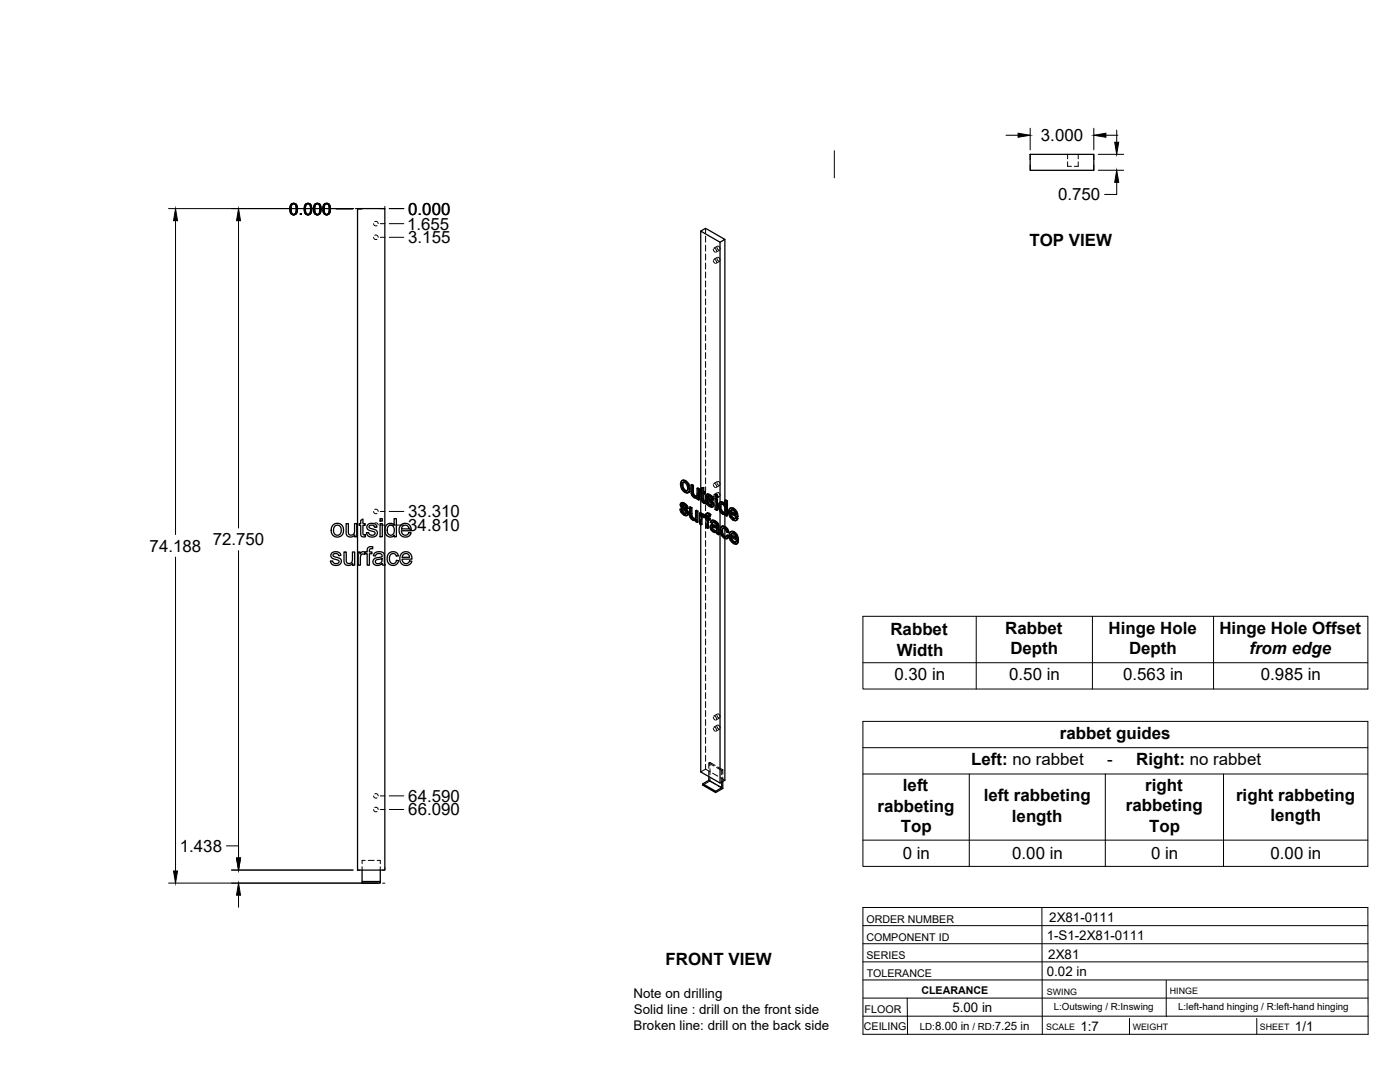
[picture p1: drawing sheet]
<svg xmlns="http://www.w3.org/2000/svg" width="559mm" height="432mm" viewBox="0 0 559 432" stroke-linecap="round" stroke-linejoin="round" font-family="sans-serif">
<!-- layer: Visible -->
<g fill="none" stroke="#000" stroke-width=".51">
<path d="M411.2 61.6h25.4v6.4h-25.4zM279.7 92.2l1.9-1.1 7.7 4.4-1.9 1.2M289.3 95.5v105.5M272.2 191.8l.6-.2 .9 .2zM272.2 191.8l-.5 .6-.1 .9 .5 1.9 1.5 1.4 .8 .1 .5-.3M272.3 193.6l.3 1.4M272.6 195l.3-.1 .8 .8-.3 .2zM272.8 192.5l-.2 .9M272.9 194.9l-.3-1.5-.3 .1 .2-.8 .5-.2 .9 .6 .5 1.4-.2 1.4h-.8M273.4 192l1 1a1.88 1.88 0 0 1 1 2M273.7 195.7l.5 .2M273.7 191.8l1.2 1.3"/>
<path d="M274.6 193.3l.5 1.9 .3-.2-.2 1.2M275.1 195.2l-.2 1.2 .3-.2-.6 .5M275.8 193.5l.7 .4 .3-.2v3.2M276.5 193.9v3.1l.3-.1 .3 .6M276.5 197.1l.3 .6 .3-.2 .5 .4M276.8 197.7l.4 .4h.9l-.3 .1M276.8 193.7l-.7-.4-.3 .2v2.9l.3 1.1 .8 1a.97 .97 0 0 0 1.4 .1v.6l.5 .4M277.2 198.1l.6 .1M278.2 194.9l.6 .4 .4-.2v4.3l-.4 .2v-4.3M278.3 198.6l-.3 .2M279.2 195.1l-.7-.4-.3 .2v2.6l-.4 .7M279.7 195.5v-103.3l7.7 4.5v103.8"/>
<path d="M279.7 196.3v8.3M280 195.5l-.5 .1v.6l.5 .3v3.3l.9 1h.7l-.1-.7h-.6M280 194.8l.9-.2v1.5M280.6 194.8v1.5l.3-.2 .6 .3M280.6 196.3l.6 .3 .3-.2v.6l-.3 .2v-.6M280.6 199.7l.7 .2M280.7 200l.8 .1M280.9 194.6l-.9 .2v1.1l-.5-.3M280.9 197v2.6M281.2 197.2l-.6-.4v2.8l.5 .2M281.6 199.8l.6 .3M282.1 197.3l.7-.1 .6 .2"/>
<path d="M282.3 198.3l.1 .3 .3-.2 .2 .3M282.4 198.6l.2 .3 .3-.2 1.5 1.4M282.4 197.1l-.4 .3M282.5 197.4h.9l.7 .6M282.5 199.9l-.9-.1 .7 1.6 1.3 .9 .9-.1M282.6 198v.1M282.6 198.9l1.4 1.4 .4-.2 .4 .6M282.7 198.4l-.4-.3 1 .3 .6 1 .6 .2M282.8 197.2l-.9 .3-.2 .9 .3 .7 2 1.9-.2 .7M283.1 197.6l.7 .6 .3-.2 .5 .6M283.8 198.2l.5 .6 .3-.2 .2 .9-.3 .1-.2-.8M285.4 199l.3-.1 .7 .3-.4 .2z"/>
<path d="M285.4 197.4l.3-.2 .7 .4-.4 .2zM285.4 199v4.3l.6 .4M285.4 197.4v.8l.6 .4M286.4 199.2v4.3l-.4 .2v-4.3M286.4 197.6v.8l-.4 .2v-.8M289.4 199.7l.6 .3 .3-.1v5.9l-.3 .2v-6M290.3 199.9l-.6-.4-.3 .2v2.1l-.4-.7M133 209.4l1-.5h.9l1.5 .7 .6 1v2.1l-1.1 1.3-1.7 .3-1.4-.8-.6-1.6a2.79 2.79 0 0 1 .8-2.5zM133.5 210.1l1.2-.5 .6 .1 .6 .6 .3 1.8-.9 1.3-1 .2-.9-.7-.3-1.5zM138.2 209h.8l.1 3.7a1.31 1.31 0 0 0 1.7 .7 1.31 1.31 0 0 0 .7-1.6v-2.8h.9v5.2h-.8v-.8a1.86 1.86 0 0 1-2.2 .9 1.86 1.86 0 0 1-1.2-2.1zM144 207.7l.9-.6v1.9h.9v.7h-.9v3.3l.2 .4h.7l.1 .8h-1.3l-.6-.6v-3.9h-.7v-.7h.7zM146.7 209.5l1.7-.6a1.73 1.73 0 0 1 2 1.4l-.8 .1a1.17 1.17 0 0 0-1.1-.9 1.17 1.17 0 0 0-1.2 .9l.4 .4 2.1 .6a1.59 1.59 0 0 1 .7 2 1.59 1.59 0 0 1-2 .9l-1.5-.3-.7-1.4 .9-.1 .2 .6 .6 .5 1.4-.2a.82 .82 0 0 0 .2-1.1 .82 .82 0 0 0-1.1-.3l-1-.3a1.38 1.38 0 0 1-.8-2.2z"/>
<path d="M151.7 209h.9v5.2h-.9zM151.7 207h.9v1h-.9zM154.3 209.5l1.1-.6a1.86 1.86 0 0 1 1.9 .7v-2.6h.9v7.2h-.8v-.6a2.16 2.16 0 0 1-2.7 .4 2.16 2.16 0 0 1-1.1-2.4zM154.9 210.1l1.3-.5 1 1v2l-.7 .9h-1l-.8-.9-.1-1.5zM160 209.6l1-.7h1.5l1 .7 .5 1 .1 1.2h-3.9l.2 1 .9 .7a1.43 1.43 0 0 0 1.9-1l.9 .1-.4 .9-1 .7h-1.7l-1-.6-.7-1.7 .1-1.2zM160.7 210l.6-.4 1.1 .1 .6 .6 .2 .8h-2.9zM271.4 203.2l.6 .3M271.9 200.7l.7-.1 .6 .2M272 203.5l.4-.2 .2 .9-.3 .1zM272.1 201.7l.7 .4M272.2 202l.2 .3 .4-.2 1.5 1.4M272.2 200.6l-.4 .2"/>
<path d="M272.3 204.3l.7 .6h.8M272.3 200.8h.9l.8 .6M272.4 203.3l-1-.1 .8 1.8 1.2 .7 .9-.1M272.4 202.3l1.5 1.4 .4-.2 .4 .7M272.5 201.4l-.1 .1M272.5 201.8l-.3-.3 1 .3 .5 1 .7 .3M272.6 204.2l.7 .6M272.6 200.6l-.9 .3-.2 .8 .4 .9 1.9 1.8-.2 .7M272.9 201l.7 .6 .4-.2 .5 .7M273 204.9l.6 .2M273.6 201.6l.5 .6 .4-.1 .2 .8-.3 .2-.3-.9M273.7 205.1h-.1"/>
<path d="M273.9 203.7l.4 .6 .4-.1 .1 .7M274.3 204.3l.2 .7 .3-.1-.2 .5M274.5 205l-.2 .6 .3-.2-.4 .4M275.2 202.4l.7 .4 .3-.2v3.2M275.9 202.8v3.1l.3-.1 .3 .6M275.9 206l.3 .6 .3-.2 .4 .4M276.2 206.6l.4 .4h.9M276.2 202.6l-.7-.4-.3 .2v3l.3 1.2 .8 .8a.97 .97 0 0 0 1.4 .1M276.6 207l.6 .2M277.5 207l-.3 .2M277.6 203.8l.7 .4 .3-.2v4.3l-.3 .2v-4.3M277.7 207.5v.7l.6 .3"/>
<path d="M277.7 207.5l-.2 .2M278.6 204l-.7-.4-.3 .2v2.7l-.4 .7M279.2 204.7l.6 .4 .3-.2v.5l.4-.2M279.8 205.1v.6l.7-.5 .4 .1M280 206.4l.2 2.8-.3 .2v-2.2M280.1 204.9l-.6-.3-.3 .1v4.3l.7 .4M280.2 205.3h.7l.6 .4M280.3 206.1v.1M280.6 205.4l.6 .5M281 206.6l-.8-.5-.2 .3 .3-.2-.1 .8M281.2 206.4l.6 .4v3.7l.6 .4M281.2 206.4v-.3l-.2 .5"/>
<path d="M281.2 200.3l.1 .7M281.2 206.5l-.2 .1M282.2 204.9h.9l.6 .4M282.2 200.1l.3-.2 .3 .8-.3 .2zM282.4 206.6l.7 .4 .3-.2v.6l-.3 .1v-.5M282.5 204.7l-.5 .2M282.5 200.9l.7 .6h.8M282.7 207.3v3.4l-.3 .2v-3.8l.7 .4M282.7 205.7v.7M282.8 205.1l.6 .4 .3-.2-.4 .8 .1-.6M282.8 200.7l.7 .7M283.1 204.9l-.6-.2-.5 .2-.2 1.3-.6-.3 .6-.1"/>
<path d="M283.2 201.5l.6 .2M283.3 206.1a.45 .45 0 0 0-.5-.5 .45 .45 0 0 0-.4 .6v.4l.3-.2 .7 .4M283.9 209.6l.7-.2 1.4 .5M283.9 201.7h-.1M284.1 210.7l.2 .6 .3-.2 .6 .5M284.1 200.3l.4 .6 .3-.2 .2 .8M284.2 210.4l-.1 .3 .3-.2 .2 .6M284.2 209.4l-.5 .2M284.3 211.3l.5 .5h1h-1M284.3 210.3l-.1 .1M284.4 207.7l.8 .4 .3-.2 .8 .6M284.4 210.3l.6 .2a.79 .79 0 0 1 .9 .2 .79 .79 0 0 1 0 1l-.4 .3"/>
<path d="M284.4 210.3l-.2 .1M284.4 210.3v.2M284.5 200.9l.2 .7 .3-.1-.2 .5M284.5 208.4l-.4 .5 .2-.4 .5-.1 1.1 1a.43 .43 0 0 1 .1 .6 .43 .43 0 0 1-.7 0l-1-.4M284.6 209.4l-1 .3-.2 1 .7 1.1 1.1 .7a.62 .62 0 0 1 1 .5l.6 .4M284.7 201.6l-.2 .6 .3-.2-.5 .4M284.7 207.6l-.8 .2M285.2 208.1l.8 .5 .3-.1 .4 .5M285.5 207.9l-.8-.3-.9 .3-.3 .5 .6 .5M286 208.6l.4 .6 .3-.2 .2 .7M286.4 209.2l.2 .6 .3-.1 .1 2.9M286.6 209.8l.1 2.9 .3-.1 .1 .6-.3 .2-.1-.6"/>
<path d="M287.4 204.2v108.3l-7.7-4.4v-98.8M287.4 202.4l.3 1.4M287.5 200.4h1.2l.6 .6M287.7 201.3h.7l.7 .8 .3 1.1-.2 1.4M287.7 201.3l-.3 1.1 .4-.2 .3 1.4M287.7 203.8l.4-.2 .7 .8-.4 .2zM287.8 201.2l-.1 .1M287.8 200.3l-.5 .2M288 201.1l-.2 1.1M288.1 212v.1a1.2 1.2 0 0 0 .8 1.4l.5 .5M288.2 210.1l.9 .2 .3-.2 1 1M288.4 213.4l.7 .8h.8"/>
<path d="M288.4 200.6l.6 .5h.4M288.4 204.6h.8M288.5 209.9l-.6 .3M288.6 210.8l-.2 1M288.7 200.4l-.7-.2-.9 .5-.3 1 .1 1.1 1.1 2 .8 .5 .6-.2v.5l.6 .4M288.8 204.4l.4 .1M289.1 210.3l.8 .6a1.43 1.43 0 0 1 1 1.5l-.3 .1-.5-1.3M289.3 214.9v96.5l-1.9 1.1M289.3 202.6v1.7M289.3 205.2v4.9M289.3 211.1v2.9M289.4 210.1l-.9-.2-.7 .3-.3 .7v1.4l.9 2 1 .6 .7 .1"/>
<path d="M289.4 205.1l-.2 .2M290 213.7l.7 .4M290.6 212.5l-.6-.2-.7-1.3-.9-.2-.3 1.2 .3-.2 .3 1.4M290.7 214.1l.3-.1-.2 .5-.7 .5zM291 214l-.6-.5-.7 .8-.6-.1M291.3 202.9h1a1.84 1.84 0 0 1 1.8 1.2M291.5 212.3l.8-.1a1.99 1.99 0 0 1 2 1.3M291.5 204.3l2.1 1.2-.4-1.1-.9-.9-.6 .1-.2 .7 .3-.2 1.7 1M291.7 213.6l2.1 1.2-.5-1.3-.9-.6h-.4l-.3 .7 .3-.2 1.7 1M291.8 206.1l.8 .8h.8M291.8 205l.3 .9M292 203.5l-.2 .6"/>
<path d="M292 214.4l.3 .9M292 215.5l.8 .8h.8M292.2 212.9l-.2 .5M292.5 203l1 1a1.94 1.94 0 0 1 1.1 2.1M292.6 206.9l.6 .2M292.7 212.4l1.1 1a1.97 1.97 0 0 1 .9 2M292.8 216.3l.5 .2M292.9 202.8l-.9-.2-1 .7-.2 1 .2 1.4 .7 1.1 1.3 1h.7l.8-.9M293.1 212.2l-.9-.2-.9 .5-.3 1.5 .3 1.2 .7 1.1 1.2 .8 .6 .1 .9-.9M293.3 207l-.1 .1M293.5 216.4l-.2 .1M293.6 206.6l.6 .5"/>
<path d="M293.8 204.3l.4 1.9 .4-.1-.4 .1M293.8 216l.6 .5M293.9 213.7l.5 1.9 .3-.2-.3 .2M294.2 206.4l-2.8-1.6 .4 1.3 .3-.2 .8 .9M294.4 215.8l-2.8-1.6 .4 1.3 .3-.2 .8 .8M294.5 206.9l-.7 .8M294.5 206.9l-.6-.5-.7 .7M294.7 216.3l-.7 .8M294.7 216.3l-.6-.5-.8 .7M132.4 220.7l1.4-.5a1.81 1.81 0 0 1 2.3 1.4l-.9 .2a1.21 1.21 0 0 0-1.1-.9 1.21 1.21 0 0 0-1.2 .8l.3 .4 2.3 .7a1.6 1.6 0 0 1 .6 2 1.6 1.6 0 0 1-2 .9l-1.6-.5-.6-1.2 .9-.2 .3 .8 .6 .3 1.3-.2a.81 .81 0 0 0 .2-1.1 .81 .81 0 0 0-1-.3l-1.1-.3a1.37 1.37 0 0 1-.7-2.3zM137.3 220.3h.9v3.8a1.31 1.31 0 0 0 1.7 .7 1.31 1.31 0 0 0 .8-1.7v-2.8h.9v5.3h-.8v-.8a1.86 1.86 0 0 1-2.3 .8 1.86 1.86 0 0 1-1.2-2.1zM143 220.3h.7v.8a1.27 1.27 0 0 1 2.1-.7l.8-.1v-1.2a1.55 1.55 0 0 1 2.2-.9l-.1 .8a.81 .81 0 0 0-.9 0 .81 .81 0 0 0-.4 .8v.5h1.1v.7h-1.1v4.6h-.8v-4.6h-.8v-.4l-.3 .7-.9-.2-.6 .5-.2 4h-.8z"/>
<path d="M149.5 220.8l1.6-.6 1.2 .1 .8 .4 .6 4.9h-.9l-.2-.7-1.2 .7h-1.2l-.9-.4-.4-.7a1.74 1.74 0 0 1 2-2l.6-.1a.8 .8 0 0 0 1-.8 .8 .8 0 0 0-1.1-.7l-1 .2-.5 .8-.9-.1zM150.1 223.5l2.4-.6a1.59 1.59 0 0 1-.6 1.8 1.59 1.59 0 0 1-1.9-.1l-.2-.5zM153.6 225.3v-142.1h-10.9v264h10.9v-121.6M155.2 220.9l1-.6h1.5l.8 .4 .5 1-.8 .3a1.47 1.47 0 0 0-2-.9 1.47 1.47 0 0 0-.8 2l.5 1.4 .7 .4 1.1-.2 .5-1.1 .9 .1-.3 1-1 .8-1.3 .1-.8-.3-.8-.8-.4-1.1 .1-1.2zM160.3 220.9l1-.6h1.5l.9 .6 .6 1.1 .1 1.1h-3.9l.2 1 .8 .7a1.43 1.43 0 0 0 2-.9l.8 .3-.6 .9-.8 .5h-1.6l-1-.6-.5-.8-.2-1.2 .1-1.2zM161 221.3l.6-.3h1l.6 .5 .3 .9h-3zM282.9 309.9v1.5l-2.4 1.4v.5l5.1 3v-.5l-5.1-3M282.9 311.4l5.2 3-2.5 1.4M288.1 312.1v2.3M288.5 311.8v2.8l-2.9 1.7M144.5 347.2v5.2h7.3v-.6h-7.3M151.8 347.2v4.6"/>
</g>
<!-- layer: Hidden -->
<g fill="none" stroke="#000" stroke-width=".4">
<path d="M426.1 64.6v1.8h1.6M426.1 61.6v1.8M430.4 64.6v1.8h-1.6M430.4 61.6v1.8M149.1 94.7l.5 .8h.9M149.1 89.3l.5 .7h.9M149.6 93.9h.8l.5 .8M149.6 88.5l.8-.1 .5 .9M281.6 91.1v2M281.6 94.3v2.3M281.6 97.8v2.4M284.7 99.5l.3 .8 .5 .3"/>
<path d="M285.2 99l.5 .5 .3 .7M286.2 98.6l.2 .7 .6 .5M286.3 98.2l-1.4 .9M286.6 98.2l.7 .6 .1 .6M287.3 99.8l-1.5 .8M281.6 101.4v2.4M281.6 105v2.4M281.6 108.5v2.4M281.6 112.1v2.4M281.6 115.7v2.4M281.6 119.3v2.3M284.7 103.9l.3 .9 .5 .3"/>
<path d="M285.2 103.5l.5 .4 .3 .8M286.2 103.1l.2 .7 .6 .5M286.3 102.7l-1.4 .8M286.6 102.7l.7 .5 .1 .6M287.3 104.2l-1.5 .9M281.6 122.8v2.4M281.6 126.4v2.4M281.6 130v2.4M281.6 133.5v2.4M281.6 137.1v2.4M281.6 140.7v2.4M281.6 144.3v2.3"/>
<path d="M281.6 147.8v2.4M281.6 151.4v2.4M281.6 155v2.4M281.6 158.6v2.3M281.6 162.1v2.4M281.6 165.7v2.4M281.6 169.3v2.3M281.6 172.8v2.4M281.6 176.4v2.4M281.6 180v2.4M271.9 193.1l.5 1.9-.3 .2M272.4 195l1.3 1.3-.3 .2"/>
<path d="M272.5 191.6l-.9 1.7M272.8 192.5l-.2 .1M272.9 192.4h.8l-.3 .2M273.7 192.4l.8 .9-.3 .2M273.7 196.3l.9 .3-.3 .1M274.5 195.7l-.3 .2M274.5 193.3l.3 1.4-.4 .2M274.8 194.7l-.1 .7-.5 .5M274.9 196.5l-.3 .1M276.1 193.3l.1 3.4-.3 .2M276.2 196.7l.2 .7-.3 .1M276.4 197.4l.4 .6-.3 .1"/>
<path d="M276.8 198l.6 .5-.3 .1M277.4 198.5l.7 .2 .5-.3-.3 .2M278.1 198.1h.1M278.3 198l-.4 .2M278.4 198.6h-.1M278.4 197.8l-.3 .3M278.5 194.7v2.8l-.4 .5M278.6 198.4v.7l-.3 .1M278.6 199.1l.6 .3M279.7 195.5v.8M279.8 196l.5 .3-.3 .2M279.8 195.4v.6l-.3 .2"/>
<path d="M280 195.5l.3 .2M280.3 196.3l.1 3.3-.4 .2M280.3 194.6v1.1l-.3 .2M280.4 199.6l.2 .5-.3 .2M280.6 196.8l.3-.2v.4M280.9 196.6l.6 .4M281.6 183.6v2.3M281.6 187.1v2.4M281.6 190.7v2.4M281.6 194.3v2.4M281.6 197.8v2.4M281.9 199.7l.5 1.3-.3 .1"/>
<path d="M282 197.8l.2 .7-.4 .2M282.1 197.4l-.4 .6M282.2 198.5l.4 .6-.4 .2M282.3 197.2l-.5 .4M282.5 198l.3-.2-.2 .2M282.6 199.1l1.6 1.6-.4 .2M282.7 197.9l-.3 .1M282.8 197.8l.6 .2-.3 .2M283.4 198l.6 .5-.3 .2M284 198.5l.2 .7-.3 .2M284.2 199.2l.6 .3M284.7 193.4l.3 .8 .5 .4"/>
<path d="M284.7 197.8l.3 .8 .5 .4M285.2 192.9l.5 .5 .3 .7M285.2 197.4l.5 .4 .3 .8M285.7 197.2v.9l-.3 .1M285.7 198.9v1.5M285.7 198.1l.7 .3M286.2 192.6l.2 .6 .6 .5M286.2 197l.2 .7 .6 .5M286.3 192.1l-1.4 .9M286.3 196.6l-1.4 .8M286.6 192.1l.7 .6 .1 .6M286.6 196.6l.7 .5 .1 .6"/>
<path d="M287.3 193.7l-1.5 .8M287.3 198.2l-1.5 .8M289.7 199.5v2.1l-.3 .2M149.1 204.1l.5 .8h.9M149.1 209.6l.5 .8 .9-.1M149.6 203.3h.8l.5 .8M149.6 208.8l.8-.1 .5 .9M271.7 203.1l.5 1.3-.3 .2M271.8 201.3l.2 .6-.3 .2M271.9 200.8l-.4 .6M272 201.9l.4 .6-.3 .2M272.1 200.6l-.5 .4"/>
<path d="M272.2 204.4l1.1 1-.3 .1M272.3 201.4l.3-.2-.1 .2M272.4 202.5l1.6 1.6-.3 .2M272.6 201.3l-.4 .1M272.6 201.2l.6 .2-.3 .2M273.2 201.4l.6 .6-.3 .1M273.3 205.4l.8 .2-.3 .2M273.8 204.9h.2M273.8 202l.3 .6-.4 .2M274 204.1l.2 .5-.3 .1M274 204.9l-.3 .2 .3-.2M274.1 202.6l.6 .3"/>
<path d="M274.2 204.6l-.2 .3M274.5 205.6h-.4M275.5 202.2l.1 3.4-.3 .2M275.6 205.6l.2 .7-.3 .2M275.8 206.3l.4 .6-.3 .2M276.2 206.9l.6 .5-.3 .2M276.8 207.4l.7 .2 .5-.3-.2 .2M277.5 207h.1M277.7 206.9l-.4 .2M277.8 206.7l-.3 .3M277.9 203.6v2.8l-.4 .5M278 207.3v.7l-.3 .2"/>
<path d="M278 208l.6 .3M279.5 207.3v1.6l-.3 .1M279.5 208.9l.7 .3M279.5 204.6v1.5M279.7 204.6v1.8M279.7 207.6v1.7M280.1 206.1l.8-.1-.3 .2M280.1 205.4v.1M280.3 206.1l.2-.2-.3 .2M280.4 205.2l-.6 .5M280.6 200.1l.6 .5-.4 .1M280.9 206l.4 .4"/>
<path d="M281.2 200.6l.4 .2M281.2 206.1l.3-.2-.2 .5M281.5 205.7v.1M281.5 206.3l.6 .3-.3 .2M281.5 205.9l-.2 .5M281.5 205.7l-.3 .3M281.6 201.4v2.4M281.6 205v2.4M281.6 208.6v2.3M281.6 212.1v2.4M281.6 215.7v2.4M281.6 219.3v2.4"/>
<path d="M281.8 205.8l.3 .2M282.1 209v1.3l-.3 .2M282.1 210.3l.6 .4M282.1 206.6v1.3M282.2 205l-.1 1-.3 .2M282.3 204.7l-.5 .4M282.4 201l1.1 1-.3 .1M282.4 207.1l.3-.2v.4M282.5 205.7l.4-.2-.2 .2M282.7 206.9l.7 .5M282.9 205.5l.4 .1-.4 .2M283.3 205.6l.3 .3"/>
<path d="M283.5 202l.8 .2-.3 .2M283.7 210.1l.4 1.1-.4 .2M283.8 209.6l-.4 .7M283.8 208.2l.7 .5M284 201.5h.1M284 209.4l-.5 .4M284.1 211.2l.9 .9-.3 .2M284.1 207.7l-.6 .7M284.2 200.7l.1 .5-.3 .1M284.2 201.5l-.3 .2 .2-.2M284.2 207.6l-.4 .3M284.3 201.2l-.2 .3"/>
<path d="M284.4 208.4l.4-.2-.3 .2M284.5 210.2l.2-.1zM284.5 210.2l-.2 .1M284.6 210.1l-.4 .2M284.6 202.2h-.3M284.7 210.1l1.6 .5-.3 .2M284.8 208.2l.6 .2-.3 .2M285 212.1l.7 .2-.3 .2M285.4 208.4l.7 .7-.3 .2M285.7 212.3l.7-.1-.4 .2M285.7 201.6v1.6l-.3 .1M285.7 203.2l.7 .3"/>
<path d="M286 209.9l.3 .1M286 211.7l-.3 .2M286.1 209.1l.2 .7-.3 .2M286.2 211.5l-.4 .3M286.3 210.6l-.1 .9-.3 .2M286.3 209.8l-.3 .4M286.4 212.2l.1 .7-.3 .1M286.5 212.9l.6 .3M287.1 201.8l.2 1.3-.3 .2M287.3 200.7l-.2 1.1-.3 .2M287.3 203.1l.6 1.1-.3 .2M287.4 200.5v1.2"/>
<path d="M287.4 202.9v1.3M287.6 200.3l-.6 .6M287.7 211.4l.5 1.9-.3 .2M287.9 204.2l.8 .8-.3 .1M287.9 210.3l-.2 1.1-.3 .2M288 201.1h.7l-.3 .2M288 201.1l-.2 .1M288 201.1h.1M288.1 201l-.3 .2M288.2 213.3l1.2 1.3-.3 .2M288.2 210l-.6 .5M288.6 210.8l-.2 .1"/>
<path d="M288.7 210.7l.8 .1-.4 .1M288.7 205l.7 .1 .4-.2-.4 .2M288.7 201.1l.8 .8-.4 .2M289.3 201v1.6M289.3 204.3v.9M289.3 210.1v1M289.3 214v.9M289.4 201.1l.3 .5M289.4 214.6l1.1 .2M289.5 210.8l.5 .5-.3 .2M289.5 201.9l.3 1.5-.4 .2M289.5 205.1h-.1"/>
<path d="M289.8 203.4l-.1 .7-.5 .4 .3-.1M289.8 204.9v.6l-.4 .1M289.8 205.5l.5 .3M290 211.3l.3 .8-.3 .2M290 214.1l-.1 .1M290.3 212.1l.6 .3M290.4 213.5l-.7 .8M291.1 204.1l.5 1.9-.3 .2M291.3 213.5l.5 1.9-.3 .2M291.4 204.8l.4-.1v.3M291.6 206l1.3 1.4-.3 .1M291.6 202.7l-.8 1.6"/>
<path d="M291.6 214.2l.4-.2v.4M291.8 204.7l2.7 1.5M291.8 215.4l1.3 1.3-.3 .2M291.8 212.1l-.5 1.4-.3 .2M292 214l2.7 1.6M292 203.5l-.2 .1M292.1 203.4l.8 .1-.4 .1M292.2 212.9h-.2M292.3 212.7l.8 .1-.4 .2M292.9 203.5l.7 .8-.3 .2M292.9 207.4l1.1 .2-.4 .2M293.1 212.8l.7 .9-.3 .2"/>
<path d="M293.1 216.7l1.1 .3-.4 .2M293.5 206.9h-.1M293.5 206.9l-.2 .1M293.5 205.1l.4 .2M293.6 206.8l-.4 .2M293.6 204.3l.3 1-.3 .2M293.7 216.3h-.1M293.7 216.3l-.2 .1M293.7 214.4l.4 .3M293.8 216.2l-.3 .2M293.8 213.7l.3 1-.3 .1M293.9 206.4l-.4 .5"/>
<path d="M294.1 215.8l-.4 .5M294.1 207.5l-.1 .1M294.3 216.9l-.1 .1M153.6 225.3v.3M281.6 222.8v2.4M281.6 226.4v2.4M281.6 230v2.4M281.6 233.6v2.3M281.6 237.1v2.4M281.6 240.7v2.4M281.6 244.3v2.4M281.6 247.9v2.3"/>
<path d="M281.6 251.4v2.4M281.6 255v2.4M281.6 258.6v2.3M281.6 262.1v2.4M281.6 265.7v2.4M281.6 269.3v2.4M281.6 272.9v2.3M281.6 276.4v2.4M281.6 280v2.4M281.6 283.6v2.4M281.6 287.1v2.4M281.6 290.7v2.4"/>
<path d="M281.6 294.3v2.4M281.6 297.9v2.3M284.7 286.2l.3 .8 .5 .4M284.7 290.6l.3 .8 .5 .4M285.2 285.7l.5 .5 .3 .7M285.2 290.2l.5 .4 .3 .8M286.2 285.3l.2 .7 .6 .5M286.2 289.8l.2 .7 .6 .5M286.3 284.9l-1.4 .9M286.3 289.4l-1.4 .8M286.6 284.9l.7 .6 .1 .6M286.6 289.3l.7 .6 .1 .6"/>
<path d="M287.3 286.5l-1.5 .8M287.3 291l-1.5 .8M149.1 317.6l.5 .8h.9M149.6 316.8h.8l.5 .8M281.6 301.4v2.4M281.6 305v1.9M281.6 306.9l-1.9 1.2M281.6 306.9l1.8 1.1M282.9 307.8v2.1M282.9 304.5l2.1 1.2M283.4 305.6v-1.3l-.5 .2v2.1M283.4 311.7l-2.9 1.6"/>
<path d="M283.4 306.8v2.4M283.4 310.4v1.3M283.4 304.3l2 1.2M283.4 311.7l2 1.2M284.4 308.6l2.1 1.2M286 306.3l2.1 1.2 .4-.3M286.4 306l2.1 1.2M286.4 313.5l2.1 1.1M287.5 310.3l1.8 1.1M288.1 307.5v1.7M288.1 310.4v1.7M288.5 307.2v1.7"/>
<path d="M288.5 310.1v1.7M149.1 323.1l.5 .8h.9M149.6 322.3l.8-.1 .5 .9M144.5 345.9v1.3M145.8 343.4h-1.3v1.3M147 343.4h2.4M150.5 343.4h1.3v1.3M151.8 345.9v1.3"/>
</g>
<!-- layer: Reference -->
<g fill="none" stroke="#000" stroke-width=".4">
<path d="M411.2 61.6v2.1M411.2 65.8v2.2M436.6 61.6v2.1M436.6 65.8v2.2M141.8 83.2h2.7h-1.8v1M142.7 83.2h1.8M151.8 83.2h1.8M151.8 89.3h1.8M151.8 94.7h1.8M153.6 82.3v.9h-.9M151.8 204.1h1.8M151.8 209.6h1.8"/>
<path d="M151.8 317.6h1.8M151.8 323.1h1.8M142.7 346.3v.9h.9M152.7 352.4h.9M153.6 346.3v.9h-.9"/>
</g>
<!-- layer: Hidden Narrow -->
<path d="M276.1 196l-.3 .2M278.5 197l-.3 .2M280.3 198.8l-.3 .1M273.3 203.5l-.3 .1M275.5 204.9l-.3 .2M277.9 205.9l-.3 .2M282.1 205.6l-.3 .1M283.5 200l-.3 .2M285.3 210.3l-.3 .2M286.3 210.9l-.3 .1" fill="none" stroke="#000" stroke-width=".4"/>
<!-- layer: Visible Narrow -->
<path d="M276.8 196.1l-.3 .2M280.9 199.2l-.3 .1M283.5 199.2l-.3 .2M273.3 202.6l-.3 .2M276.2 205l-.3 .2M282.7 206l-.3 .2M285.2 209.6l-.3 .2M287 210.3l-.4 .2M287 211.3l-.4 .2" fill="none" stroke="#000" stroke-width=".4"/>
<!-- layer: Titleblock -->
<path d="M344.4 362.2h201.6l.1 50.6h-201.7zM344.4 376.6h201.6M344.4 369.4h201.6M415.9 362.2l.1 50.6M344.4 383.9h201.6M344.4 398.3h201.6M344.4 391.1h201.6M362.1 398.3l.1 14.4M465.5 391.3v14.4M344.4 405.5h201.7M450.8 406.4v6.4M501.6 406.4v6.4" fill="none" stroke="#000" stroke-width=".4"/>
<!-- layer: Custom Tables -->
<path d="M344.4 246h201.6v29h-201.6zM389.7 246v29M436 246v29M484.4 246v29M344.4 264.5h201.6M344.4 287.9h201.6v57.9h-201.6zM344.4 298.4h201.6M344.4 308.9h201.6M386.9 308.9v36.9M441.2 308.9v36.9M488.4 308.9v36.9M344.4 335.3h201.6" fill="none" stroke="#000" stroke-width=".4"/>
<!-- layer: FD_Dimensions -->
<g fill="none" stroke="#000" stroke-width=".4">
<path d="M401.5 54h4.9M411.2 51.2v8.6M436.6 51.2v8.6M441.4 54h4.8M445.7 51.9v4.9M438.4 61.6h10.1M438.4 67.9h10.1M445.7 72.8v4.8h-4.8M67.3 83.2h73.6M70.1 88.1v125.2M95.2 88.1v122.6M155.4 83.2h5.8"/>
<path d="M155.4 89.3h5.8M155.4 94.7h5.8M95.2 219.7v122.7M155.4 204.1h5.8M155.4 209.6h5.8M70.1 222.3v125.3M155.4 317.6h5.8M90.4 337.6h4.8M155.4 323h5.8M67.3 352.4h83.6M92.4 347.2h48.5M95.2 357.3v4.8"/>
</g>
<path d="M406.4 53.2l4.8 .8-4.8 .8zM436.6 54l4.8-.8v1.6zM444.9 56.8h1.6l-.8 4.8zM445.7 67.9l.8 4.9h-1.6zM70.1 83.2l.8 4.9h-1.6zM95.2 83.2l.8 4.9h-1.6zM69.3 347.6h1.6l-.8 4.8zM94.4 342.4h1.6l-.8 4.8zM95.2 352.4l.8 4.9h-1.6z" fill="#000" stroke="#000" stroke-width=".4"/>
<!-- layer: Smart Centers -->
<path d="M333 60.1v10.9" fill="none" stroke="#000" stroke-width=".4"/>
<g font-size="6.7">
<text x="415.5" y="56.3">3.000</text>
<text x="422.3" y="80">0.750</text>
<text x="115.5" y="85.6">0.000</text>
<text x="162.9" y="85.6">0.000</text>
<text x="162.5" y="91.6">1.655</text>
<text x="162.9" y="97.1">3.155</text>
<text x="410.9" y="98.2">TOP VIEW</text>
<text x="162.9" y="206.5">33.310</text>
<text x="162.9" y="211.9">34.810</text>
<text x="59.7" y="220.2">74.188</text>
<text x="84.9" y="217.6">72.750</text>
<text x="355.4" y="253.6">Rabbet</text>
<text x="401.2" y="252.9">Rabbet</text>
<text x="442.5" y="252.9">Hinge Hole</text>
<text x="486.7" y="252.9">Hinge Hole Offset</text>
<text x="357.9" y="261.6">Width</text>
<text x="403.3" y="261">Depth</text>
<text x="450.6" y="261">Depth</text>
<text x="498.7" y="261">from edge</text>
<text x="357" y="271.4">0.30 in</text>
<text x="402.8" y="271.4">0.50 in</text>
<text x="448.3" y="271.4">0.563 in</text>
<text x="503.3" y="271.4">0.985 in</text>
<text x="423" y="294.8">rabbet guides</text>
<text x="387.6" y="305.4">Left: no rabbet</text>
<text x="441.9" y="305.4">-</text>
<text x="453.5" y="305.4">Right: no rabbet</text>
<text x="360.4" y="315.8">left</text>
<text x="457.1" y="315.8">right</text>
<text x="163" y="320">64.590</text>
<text x="350.3" y="323.9">rabbeting</text>
<text x="392.7" y="319.8">left rabbeting</text>
<text x="449.4" y="323.8">rabbeting</text>
<text x="493.4" y="319.8">right rabbeting</text>
<text x="163" y="325.4">66.090</text>
<text x="403.9" y="327.9">length</text>
<text x="507" y="327.8">length</text>
<text x="359.5" y="331.9">Top</text>
<text x="458.6" y="331.9">Top</text>
<text x="71.8" y="339.9">1.438</text>
<text x="360.3" y="342.9">0 in</text>
<text x="404" y="342.9">0.00 in</text>
<text x="459.4" y="342.9">0 in</text>
<text x="507.1" y="342.9">0.00 in</text>
<text x="265.7" y="385.2">FRONT VIEW</text>
</g>
<g font-size="5.3">
<text x="418.8" y="368">2X81-0111</text>
<text x="417.8" y="375.1">1-S1-2X81-0111</text>
<text x="418.4" y="382.5">2X81</text>
<text x="417.8" y="389.5">0.02 in</text>
<text x="252.9" y="398.4">Note on drilling</text>
<text x="253" y="404.9">Solid line : drill on the front side</text>
<text x="380.1" y="404">5.00 in</text>
<text x="252.9" y="411.2">Broken line: drill on the back side</text>
<text x="431.3" y="411.5">1:7</text>
<text x="516.9" y="411.5">1/1</text>
</g>
<g font-size="4.6">
<text x="373.2" y="411.2">8.00 in</text>
<text x="397" y="411.2">7.25 in</text>
</g>
<g font-size="4.3">
<text x="345.8" y="368.4">ORDER NUMBER</text>
<text x="345.8" y="375.5">COMPONENT ID</text>
<text x="345.8" y="382.7">SERIES</text>
<text x="345.9" y="389.9">TOLERANCE</text>
<text x="367.7" y="396.7">CLEARANCE</text>
<text x="345.1" y="404.3">FLOOR</text>
<text x="344.8" y="411.1">CEILING</text>
</g>
<g font-size="3.9">
<text x="420.6" y="403.1">L:Outswing / R:Inswing</text>
<text x="470.2" y="403.1">L:left-hand hinging / R:left-hand hinging</text>
<text x="367.1" y="411.2">LD:</text>
<text x="388.2" y="411.2">/ RD:</text>
</g>
<g font-size="3.5">
<text x="417.9" y="397">SWING</text>
<text x="466.9" y="396.9">HINGE</text>
<text x="417.5" y="410.9">SCALE</text>
<text x="452.1" y="410.9">WEIGHT</text>
<text x="502.9" y="410.9">SHEET</text>
</g>
</svg>
